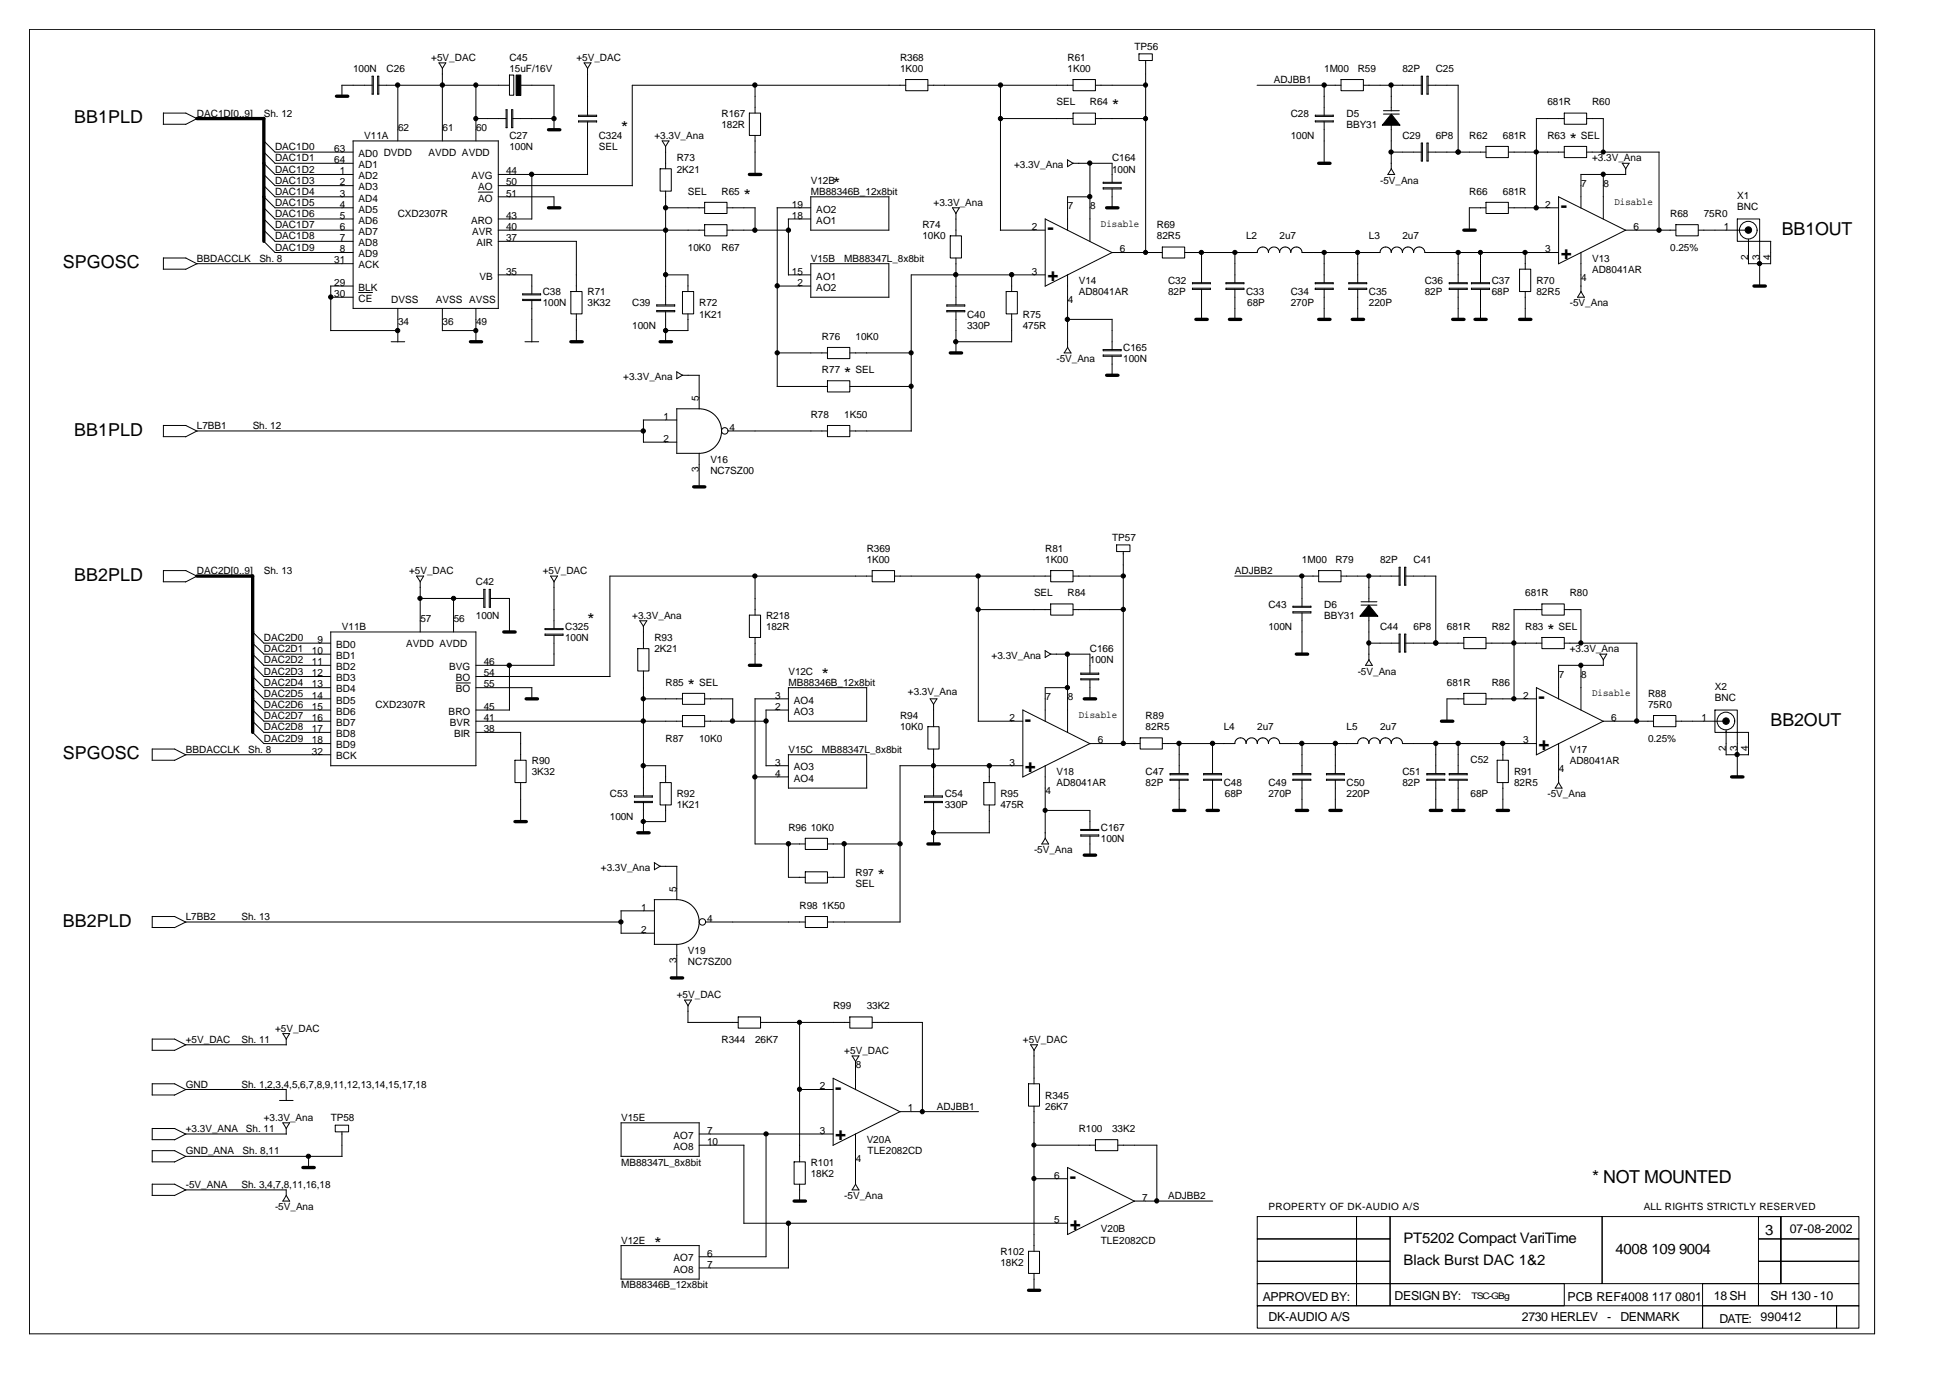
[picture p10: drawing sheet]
<svg xmlns="http://www.w3.org/2000/svg" width="420mm" height="297mm" viewBox="0 0 420 297" stroke-linecap="round" stroke-linejoin="round" font-family="sans-serif">
<g fill="none" stroke="#000" stroke-width=".22">
<path d="M6.3 6.3h398.2v281.6h-398.2zM73.7 18.4h6.6M73.8 18.4v2.4M80.3 16.5h.3v3.8M80.3 16.5v3.8M81.4 16.5h.3v3.8M81.5 16.5v3.8M81.7 18.4h28.2M85.9 18.4v12M94.7 13.6h1.5M94.7 13.6l.8 1.2M96.2 13.5l-.7 1.3v15.6"/>
<path d="M102.7 18.4v12M109.9 16.2h1v4.4h-1zM112.4 18.4h7.2M119.5 18.4v9.7M126 13.6h1.5M126.1 13.6l.7 1.2M127.6 13.5l-.8 1.3v10.1M162.9 18.4v6M195.5 17.2h4.7v2.4h-4.7zM195.5 18.4h-59.1v21.7M200.2 18.4h31.4M215.9 18.4v31.3"/>
<path d="M231.6 17.2h4.8v2.4h-4.8zM236.4 18.4h10.9M245.8 11.6h2.9v1.5h-2.9zM247.2 13.1v41.5M271.3 18.4h18.1M285.8 18.4v6.5M289.4 17.2h4.8v2.4h-4.8zM294.2 18.4h12.5M300.2 18.4v5.5M307 16.5v3.8M307 16.5h-.3v3.8M308.1 18.4h6.6v14.5"/>
<path d="M35.2 26.8h4.9M35.3 24.4h4.8M35.3 24.4v2.4M40.1 24.4l2.4 1.2M42.5 25.6l-2.5 1.3M56.9 32.8l2.5 2.4h16.8M56.9 35.2l2.5 2.5h16.8M56.9 30.4l2.5 2.4h16.8M56.9 37.6l2.5 2.5h16.8M80.3 20.3h.3M81.4 20.3h.3M102.7 25.6h6.6"/>
<path d="M107.5 37.7h19.3M107.5 30.4h-31.3v36.2M107.5 30.4v36.2M109.2 23.7h.2v3.9l-.2-.1zM110.4 23.7h.3v3.9l-.3-.1zM110.6 25.6h9M114.8 37.7v9.6M124.8 25.1h4M124.8 26.3h4M126.8 26.3v11.4M128.7 24.9v.3M128.7 26.1v.3"/>
<path d="M128.8 24.9h-4v.3M128.8 26.1h-4v.3M142.5 36.4h2.4v4.9h-2.4zM142.9 30.4l.7 1.2v4.8M142.9 30.4h1.5M144.4 30.4l-.8 1.3M161.7 24.4h2.4v4.8h-2.4zM162.9 29.2v8.5M215.9 25.6h15.7M230.3 34.5l1.3 .7h8.4v4.2M230.4 34.5v1.5M231.6 24.4h4.8v2.4h-4.8z"/>
<path d="M231.6 35.2l-1.2 .8M235.2 35.2v16.9M236.4 25.6h10.8M238 39.4l3.9-.1v.3h-3.9M238.1 39.3v.3M283.8 24.8v.3h3.9M283.8 26.1v.2h3.9M283.8 24.9h3.9M283.8 26.1h3.9M285.8 26.3v9M287.7 24.8v.3M287.7 26.1v.2"/>
<path d="M298.5 24.6h3.5M298.5 23.9h3.5M299.5 37.7h1.4M300.2 32.8h6.5M300.2 27v9.4l.8 1.3M300.3 36.4l-.8 1.3M306.7 20.3h.3M306.7 34.7h.3M307 30.9v3.9M307 30.9h-.3v3.9M307.9 20.3v-3.8h.3v3.8M307.9 20.3h.3"/>
<path d="M307.9 34.8v-3.9h.3v3.9M307.9 34.7h.3M308.1 32.8h12.6M320.7 31.6h4.8v2.4h-4.8zM325.5 32.8h12.1M331.5 25.6h6.1M331.6 25.6v19.3M337.6 24.4h4.8v2.4h-4.8zM337.6 31.6h4.8v2.4h-4.8zM341.2 37.6v7.3M341.2 37.7h9.7M342.4 25.6h3.6v7.3"/>
<path d="M342.4 32.8h15.7M346 37.6v9.7M351.5 35.2h-1.4l.8 1.3M351.6 35.2l-.8 1.2v1.3M358 32.8v16.9M35.2 58.1h4.9M40.1 55.7l2.4 1.3M40.1 55.7h-4.8v2.4M56.9 42.4l2.5 2.5h16.8M56.9 40l2.5 2.5h16.8M56.9 44.8l2.5 2.5h16.8M56.9 47.2l2.5 2.5h16.8"/>
<path d="M56.9 49.6l2.5 2.5h16.8M56.9 52.1l2.5 2.4h16.8M76.2 56.9h-33.7l-2.5 1.3M103.2 41.5h3.1M107.5 42.5h12v2.4M107.5 40.1h29M107.5 47.3h7.3M107.5 49.7h44.6M107.5 52.1h16.9M107.5 59.3h7.3M114.8 59.3v4.2M124.4 52.1v10.8"/>
<path d="M143.6 41.3v24.6M143.6 44.9h8.5M143.6 59.3h4.9M148.5 59.3v3.6M152.1 43.7h4.8v2.4h-4.8zM152.1 48.5h4.8v2.4h-4.8zM156.9 44.9h6.1M156.9 49.7h13.2M162.9 44.9v4.8M167.7 44.9h7.3M167.7 44.8v38.6M170.1 47.3h4.9"/>
<path d="M170.1 59.3h4.9M170.1 47.3v12.1M174.9 49.7h16.9M174.9 56.9h16.9M175 42.5h16.9M175 42.4v7.3M175 56.9v7.3M191.8 42.5v7.2M191.8 56.9v7.3M205.1 50.9h2.4v4.8h-2.4zM205.5 44.8l.8 1.3v4.8M205.6 44.9h1.5"/>
<path d="M206.3 55.7v10.2M207 44.9l-.8 1.2M215.9 49.7h9.7M218.3 59.3v3.6M225.6 47.2v14.6M225.6 59.3h-29v33.8M225.6 47.3l14.4 7.3M230.4 42.4v7.3M230.4 59.3v15.7l.7 1.2M230.4 42.5h4.8M238 40.5h3.9v.3h-3.9M238.1 40.5v.3"/>
<path d="M240 40.8v4.1M250.8 53.3h4.9v2.4h-4.9zM250.8 54.5h-10.8l-14.5 7.3M255.7 54.5h15.6l.3-.8 .7-.4 .6 .1 .4 .2 .4 .5v.4l.3-.8 .7-.4 .6 .1 .5 .2 .3 .5v.4l.3-.8 .7-.4 .6 .1 .5 .2 .3 .5 .1 .4 .2-.8 .7-.4 .7 .1 .4 .2 .3 .5 .1 .4h16.8l.3-.8 .7-.4 .6 .1 .4 .2 .4 .5v.4l.3-.8 .7-.4 .6 .1 .5 .2 .3 .5v.4l.3-.8 .7-.4 .6 .1 .5 .2 .3 .5 .1 .4 .3-.8 .6-.4 .7 .1 .4 .2 .3 .5 .1 .4h28.8M259.3 54.5v6.6M266.5 54.5v6.6M285.8 54.5v6.6M293 54.5v6.6M314.7 54.5v6.6M319.5 54.5v6.6M320.7 43.7h4.8v2.4h-4.8zM320.7 44.9h-3.6v4.8"/>
<path d="M325.5 44.9h10.8M327.9 58.1h2.4v4.8h-2.4zM329.1 54.5v3.6M336.3 42.4v14.5M336.3 42.5l14.6 7.2M341.2 54.5v8.4l.7 1.3M361.7 48.5h4.8v2.4h-4.8zM361.7 49.7h-10.9l-14.5 7.3M366.5 49.7h10.1M374.9 47.3h4.8v4.8h-4.8zM377.3 56.9h4.8M377.3 51.6v5.4"/>
<path d="M382.1 57v-4.9h-2.4v9.7M71.3 64.2h4.9M71.3 61.8h4.9M71.4 61.8v9.6M71.4 71.4h14.5M76.2 66.6h31.4M77.4 63.1h3M84.4 73.8h2.9M85.9 66.6v7.2M95.5 66.6v4.8M95.5 71.4h7.2M102.7 66.6v7.2"/>
<path d="M112.8 63.4h3.9M112.8 64.6h3.9M112.8 63.4v.3M112.8 64.6v.3M113.3 73.8h2.9M114.8 64.8v9M116.7 63.4v.3h-3.9M116.7 64.6v.3h-3.9M123.2 62.9h2.4v4.9h-2.4zM124.4 67.8v6M141.7 65.8v.3h3.9v-.3M141.7 67v.3h3.9v-.3"/>
<path d="M141.7 65.8h3.9M141.7 67h3.9M143.6 67.3v6.5M147.3 62.9h2.4v4.9h-2.4zM148.5 67.8v3.6h-4.9M167.7 76.2h10.9M167.7 61.8h7.3M175 64.2h16.9M178.6 75h4.8v2.4h-4.8zM183.4 76.2h13.2M204.3 65.8h3.9v.3h-3.9M204.3 67.3h3.9"/>
<path d="M204.3 67h3.9v.3M204.3 65.8v.3M204.3 67v.3M206.2 73.8h12.1M206.3 67.3v8.9M217.1 62.9h2.4v4.9h-2.4zM218.3 67.8v6M229.6 76.2h1.5M230.3 68.9h9.7M230.4 75l-.7 1.2M238 75.5h3.9M238 76.7h3.9"/>
<path d="M238.1 75.4v.3M238.1 76.6v.3M240 68.9v6.6M240 76.9v4.1M241.9 75.4v.3h-3.9M241.9 76.6v.3h-3.9M257.3 61h3.9v.3M257.3 61.2h3.9M257.3 62.5h3.9M257.3 62.2h3.9v.3M257.3 61v.3M257.3 62.2v.3"/>
<path d="M259.3 62.4v6.6M264.5 61h3.9v.3M264.5 61.2h3.9M264.5 62.5h3.9M264.5 62.2h3.9v.3M264.6 61v.3M264.6 62.2v.3M266.5 62.4v6.6M283.8 61.2h3.9M283.8 62.5h3.9M283.8 61.3v-.3h3.9v.3M283.8 62.5v-.3h3.9v.3"/>
<path d="M285.8 62.4v6.6M291 61.2h3.9M291 62.5h3.9M291.1 61.3l-.1-.3h3.9v.3M291.1 62.5l-.1-.3h3.9v.3M293 62.4v6.6M312.7 61h3.9v.3M312.7 61.2h3.9M312.7 62.5h3.9M312.7 62.2h3.9v.3M312.8 61v.3M312.8 62.2v.3"/>
<path d="M314.7 62.4v6.6M317.5 61h3.9v.3M317.5 61.2h3.9M317.5 62.5h3.9M317.5 62.2h3.9v.3M317.5 61v.3M317.5 62.2v.3M319.5 62.4v6.6M329.1 62.9v6.1M341.2 62.9l-.8 1.3h1.5M35.2 94.3h4.9M35.3 91.8v2.5"/>
<path d="M35.3 91.8h4.8M40.1 91.8l2.4 1.3M42.5 93h96.4M42.5 93l-2.5 1.3M138.8 90.7h7.2M138.9 90.7v4.8M138.9 95.4h7.1M146 80.2l1.3 .8h3.6v7.3M146 88.3h4.9M146 97.9h4.9M146 80.3v1.5M146 88.2v9.7"/>
<path d="M147.3 81l-1.3 .7M150.9 88.3l1.8 .3 1.6 1 1 1.5 .4 1.5v1.2l-.3 1-1.1 1.6-1.6 1.1-1.8 .4M150.9 97.9v7.2M157.1 93h21.5M167.7 83.4h10.9M178.6 91.8h4.8v2.5h-4.8zM178.6 82.2h4.8v2.4h-4.8zM183.4 93h13.3M183.4 83.4h13.2M241 117.6h2.8v1.5h-2.8zM242.4 119.1v41.5M35.2 125.6h4.9"/>
<path d="M35.3 123.1v2.5M35.3 123.2h4.8M40.1 123.2l2.4 1.2M42.5 124.4l-2.5 1.2M54.5 138.8l2.4 2.4h14.5M54.5 136.4l2.4 2.4h14.5M71.3 136.4h31.4M71.4 136.4v28.9M89.9 124.4h1.5M89.9 124.4l.8 1.2M90.7 129.2h13.7M91.4 124.3l-.7 1.3v10.8"/>
<path d="M97.9 129.2v7.2M102.7 136.4v28.9h-31.3M104.4 127.2v3.9h.3M104.4 127.2h.3M104.6 127.2v3.9M105.6 127.2v3.9h.3l-.1-3.9M105.6 127.2h.3M105.8 129.2h4.1v7.3M117.6 136.9h3.9v.2h-3.9M117.6 135.7h3.9v.2h-3.9M117.6 135.7v.2M117.6 136.8v.3"/>
<path d="M118.8 124.4h1.5M118.8 124.4l.8 1.2M119.5 137.1v6.5M120.3 124.3l-.8 1.3v10.1M138 134l.9 1.2v4.8M138.1 134h1.5M139.6 134l-.8 1.2M161.7 132.8h2.4v4.8h-2.4zM162.9 124.4v8.4M162.9 137.6v6.1M188.2 123.2h4.8v2.4h-4.8zM188.2 124.4h-56.6v21.7"/>
<path d="M193 124.4h33.7M211.1 131.6h15.6M211.1 124.4v31.3M226.7 130.4h4.9v2.4h-4.9zM226.7 123.2h4.9v2.4h-4.9zM231.6 124.4h10.8M231.6 131.6h10.8M266.4 124.4h18.2M279 130.8v.3h3.9M279 132v.3h3.9M279 130.9h3.9M279 132.1h3.9"/>
<path d="M281 124.4v6.5M281 132.3v9M282.9 130.8v.3M282.9 132v.3M284.6 123.2h4.8v2.4h-4.8zM289.4 124.4h12.6M293.7 130.6h3.4M293.7 129.9h3.4M295.4 138.8h6.6M295.4 124.4v5.5M295.4 133v9.4l.8 1.3M301.9 126.3h.3"/>
<path d="M302.1 122.5v3.9M302.1 136.9v3.9M302.2 122.5h-.3v3.9M302.2 136.9h-.3v3.9M303.1 126.3h.3M303.3 124.4h6.6M303.3 138.8h12.6M303.4 122.5v3.9M303.4 136.9v3.9M303.4 122.5h-.3v3.9M303.4 136.9h-.3v3.9M309.8 124.4v14.5"/>
<path d="M315.9 137.6h4.8v2.4h-4.8zM320.7 138.8h12M326.7 131.6h6M326.7 131.6v19.3M332.7 130.4h4.9v2.4h-4.9zM332.7 137.6h4.9v2.4h-4.9zM337.6 131.6h3.6v7.3M337.6 138.8h15.7M353.2 138.8v16.9M54.5 141.2l2.4 2.4h14.5M54.5 148.4l2.4 2.5h14.5M54.5 153.2l2.4 2.5h14.5"/>
<path d="M54.5 158.1l2.4 2.4h14.5M54.5 143.6l2.4 2.4h14.5M54.5 146l2.4 2.4h14.5M54.5 150.8l2.4 2.5h14.5M54.5 155.6l2.4 2.5h14.5M98.4 147.4h3.1M102.7 143.6h16.9M102.7 155.7h44.6M102.7 146h29M102.7 148.4h12.1M102.7 153.3h7.2M102.7 158.1h9.7v6"/>
<path d="M109.9 143.6v9.7M114.8 148.4v2.5M137.6 140h2.4v4.9h-2.4zM138.9 150.9h8.4M138.9 144.9v27M147.3 154.5h4.8v2.4h-4.8zM147.3 149.7h4.8v2.3h-4.8zM152.1 150.9h6.1M152.1 155.7h13.2M158.1 150.9v4.8M162.9 150.9h7.2M162.9 150.8v31.4h10.9"/>
<path d="M165.3 153.3h4.8M165.3 153.3v12M170.1 155.7h16.9M170.1 148.4h17M170.1 148.4v7.3M187 148.4v7.3M200.2 156.9h2.4v4.8h-2.4zM200.7 150.8l.8 1.2v4.9M200.7 150.9h1.5l-.8 1.2M211.1 155.7h9.6M220.7 153.2v14.6l14.5-7.3h10.8M220.7 153.3l14.5 7.3"/>
<path d="M225.5 140.4l1.2 .8h8.5v4.2M225.6 140.5v1.5M225.6 148.4v7.3M225.6 148.4h4.8M226.8 141.2l-1.2 .7M230.4 141.2v16.9M233.2 146.5h3.9v.3h-3.9M233.2 145.3h3.9M233.3 145.3v.3M233.3 146.5v.3M235.2 146.7v4.2M237.1 145.3v.3h-3.9"/>
<path d="M246 159.3h4.8v2.4h-4.8zM294.6 143.6h1.5M295.4 142.4l-.7 1.2M301.9 140.7h.3M303.1 140.7h.3M315.9 149.7h4.8v2.3h-4.8zM315.9 150.9h-3.6v4.8M320.7 150.9h10.9M331.6 148.4l14.4 7.3M331.6 148.4v14.5M336.3 143.6v7.3M336.3 143.6h9.7"/>
<path d="M341.2 143.6v9.7M345.2 141.2h1.6l-.8 1.2v1.3M345.3 141.2l.7 1.3M356.8 154.5h4.9v2.4h-4.9zM356.8 155.7h-10.8l-14.5 7.3M361.7 155.7h10.1M370.1 153.3h4.8v4.8h-4.8zM372.5 157.6v5.4M377.3 158.1v4.9M377.4 158.1h-2.5v9.7M32.8 164.1h4.9M32.9 161.7v2.4"/>
<path d="M32.9 161.7h4.8M37.7 161.7l2.4 1.3M71.4 162.9h-31.3l-2.5 1.3M111.1 164.1h2.4v4.8h-2.4zM112.4 168.9v8.5M136.9 171.8v.3h3.9M136.9 173v.3h3.9M136.9 171.8h3.9M136.9 173h3.9M138.9 173.2v6.6M138.9 165.3h4.8M140.8 171.8v.3"/>
<path d="M140.8 173v.3M142.5 168.9h2.4v4.9h-2.4zM143.6 165.3v3.6M143.6 173.8v3.6h-4.8M162.9 167.7h7.2M165.3 165.3h4.8M170.1 162.9h16.9M170.1 170.1h17M170.1 162.9v7.3M187 162.9v7.2M194.2 165.3h26.5M194.2 165.3v33.7"/>
<path d="M199.5 172.1h3.9M199.5 171.8h3.9v.3M199.5 173.3h3.9M199.5 173h3.9v.3M199.5 171.8v.3M199.5 173v.3M201.5 161.7v10.2M201.5 173.2v9M201.5 179.8h12M212.3 168.9h2.4v4.9h-2.4zM213.5 165.3v3.6M213.5 173.8v6"/>
<path d="M225.5 174.9h9.7v4.2M225.6 165.3v15.7l.7 1.2M233.2 179.1h3.9M233.3 179v.3M237.1 179v.3h-3.9M250.8 160.5h15.7l.3-.8 .7-.4h.6l.4 .3 .4 .5v.4l.3-.8 .7-.4h.6l.4 .3 .4 .5v.4l.3-.8 .7-.4h.6l.4 .3 .4 .5v.4l.3-.8 .7-.4h.6l.5 .3 .3 .5v.4h16.9l.3-.8 .7-.4h.6l.4 .3 .4 .5v.4l.3-.8 .7-.4h.6l.4 .3 .4 .5v.4l.3-.8 .7-.4h.6l.4 .3 .4 .5v.4l.3-.8 .7-.4h.6l.5 .3 .3 .5v.4h29M252.5 167h3.9v.3M252.5 167.2h3.9M252.5 168.4h3.9M252.5 168.2h3.9v.3M252.5 167v.3M252.5 168.2v.3"/>
<path d="M254.5 160.5v6.5M254.5 168.4v6.6M259.7 167h3.9v.3M259.7 167.2h3.9M259.7 168.4h3.9M259.7 168.2h3.9v.3M259.8 167v.3M259.8 168.2v.3M261.7 160.5v6.5M261.7 168.4v6.6M279 167h3.9v.3M279 168.2h3.9v.3"/>
<path d="M279 167.2h3.9M279 168.4h3.9M279 167v.3M279 168.2v.3M281 160.5v6.5M281 168.4v6.6M286.2 167h3.9v.3M286.2 167.2h3.9M286.2 168.4h3.9M286.2 168.2h3.9v.3M286.3 167v.3M286.3 168.2v.3"/>
<path d="M288.2 160.5v6.5M288.2 168.4v6.6M307.9 167h3.9v.3M307.9 167.2h3.9M307.9 168.4h3.9M307.9 168.2h3.9v.3M307.9 167v.3M307.9 168.2v.3M309.8 160.5v6.5M309.8 168.4v6.6M312.7 167h3.9v.3M312.7 167.2h3.9"/>
<path d="M312.7 168.4h3.9M312.7 168.2h3.9v.3M312.8 167v.3M312.8 168.2v.3M314.7 160.5v6.5M314.7 168.4v6.6M323.1 164.1h2.4v4.8h-2.4zM324.3 160.5v3.6M324.3 168.9v6.1M335.6 170.1h1.5M336.3 160.5v8.4l.8 1.3M336.4 168.9l-.8 1.2"/>
<path d="M372.5 162.9h4.8M37.7 197.9l2.4 1.2M37.7 197.9h-4.8v2.3M40 199h94M40.1 199l-2.5 1.3M141.2 186.2l1.3 .8h3.6M141.2 194.2h4.8M141.2 186.3v1.5M141.2 194.2v9.7M141.2 196.6h-7.2v4.9M142.5 187l-1.3 .7M146 194.2l1.9 .3 1.2 .8 1.1 1.2 .5 1.4 .2 .7-.2 1.6-.9 1.9-1 .9-.9 .5-1.9 .4"/>
<path d="M146 187v7.2M152.3 199h21.5M170.1 182.1v7.3h3.7M173.8 181h4.8v2.4h-4.8zM173.8 188.2h4.8v2.4h-4.8zM173.8 197.9h4.8v2.3h-4.8zM178.6 182.2h15.6M178.6 199h15.7M182.2 182.1v7.3h-3.6M225.6 180.9l-.8 1.3h1.5M233.2 180.2h3.9M233.3 180.2v.3"/>
<path d="M235.2 180.5v4.1M237.1 180.2v.3h-3.9M32.8 200.2h4.9M134 201.5h7.2M141.2 203.9h4.8M146 203.9v7.2M147.7 215.9h1.5M147.7 215.9l.8 1.3M149.2 215.8l-.7 1.3v3.6M159.3 219.5h4.8v2.4h-4.8zM183.4 219.5h4.8v2.4h-4.8zM32.8 236.4h4.9"/>
<path d="M32.9 224.3v2.4M32.9 233.9v2.5M32.9 224.3h4.8M32.9 234h4.8M37.7 224.3l2.4 1.3M37.7 234l2.4 1.2M40 235.2l21.8-.1v2.5M40.1 235.2l-2.5 1.2M60.3 237.6h2.9M61 223.1h1.5M61 223.1l.8 1.3M61.8 225.5h-21.7l-2.5 1.3-4.8-.1"/>
<path d="M62.5 223.1l-.7 1.2v1.3M148.4 220.7h10.9M164.1 220.7h19.3M172.6 220.7v30.1M172.6 235.2h7.2M179.8 232.8l14.5 7.2M179.8 232.7v14.5M183.9 228h1.4M183.9 228l.8 1.2M185.4 227.9l-.8 1.2v6.1M188.2 220.7h10.9v19.3M211.2 240h-17l-14.5 7.3"/>
<path d="M222 234h2.3v4.8h-2.3zM222.4 225.5h1.5M222.4 225.5l.8 1.3M223.1 238.8v31.3M223.9 225.5l-.8 1.2v7.3M32.8 246h4.9M32.8 258h4.9M32.8 250.8h4.9M32.9 243.6v2.4M32.9 248.4v2.4M32.9 243.6h4.8M32.9 248.4h4.8"/>
<path d="M37.7 243.6l2.4 1.2M37.7 255.6l2.4 1.3M37.7 248.4l2.4 1.3M37.7 255.6h-4.8v2.4M40 256.9h21.8M40.1 256.9l-2.5 1.2M61 259.3h1.5M61 242.4h1.5M61 242.4l.8 1.3M61.8 256.8v1.2l.7 1.3M61.8 258l-.8 1.3M61.8 244.8h-21.7l-2.5 1.3"/>
<path d="M62.5 242.3l-.7 1.3v1.2M66.6 249.6v2.4M72.3 242.9h2.9v1.4h-2.9zM73.8 244.3v5.4M73.8 249.6h-33.7l-2.5 1.3M134 242.4h16.9v7.3M134 242.3v7.3h16.9M150.9 247.2h9.7l-.1 16.9h69.9M150.9 244.8h28.9M165.3 244.8v26.5h-14.4M171.4 250.8h2.4v4.8h-2.4zM172.6 255.6v3.7"/>
<path d="M183.9 256.9h1.4M184.6 244.8v10.8l.8 1.3M184.7 255.6l-.8 1.3M223.1 247.2h13.3M223.1 254.5h7.3M230.4 252v14.5M230.4 252l14.5 7.3M236.4 246h4.8v2.4h-4.8zM241.2 247.2h8.5M249.6 247.2v12.1M261.7 259.3h-16.9l-14.5 7.2M134 268.9h16.9v7.3"/>
<path d="M134 268.8v7.3h16.9M170.1 264v9.7h-19.2M222 270.1h2.3v4.8h-2.3zM223.1 274.9v3.6M271.3 262.6h21.4v4.8h-21.4zM271.3 267.4h21.4v4.9h-21.4zM271.3 272.3h21.4v4.8h-21.4zM271.3 277.1h21.4v4.8h-21.4zM292.7 262.6h7.3v4.8h-7.3zM292.7 267.4h7.3v4.9h-7.3zM292.7 272.3h7.3v4.8h-7.3zM292.7 277.1h7.3v4.8h-7.3z"/>
<path d="M300 262.6h45.7v14.5h-45.7zM300 277.1h37.6v4.8h-37.6zM345.7 262.6h38.6v14.5h-38.6zM367.4 277.1h12.1v4.8h-12.1zM379.5 262.6h4.8v4.8h-4.8zM379.5 267.4h4.8v4.9h-4.8zM379.5 272.3h4.8v4.8h-4.8zM379.5 277.1h21.7v4.8h-21.7zM384.3 262.6h16.9v4.8h-16.9zM384.3 267.4h16.9v4.9h-16.9zM384.3 272.3h16.9v4.8h-16.9zM271.3 281.9h96.1v4.8h-96.1z"/>
<path d="M367.4 281.9h28.9v4.8h-28.9zM396.3 281.9h4.9v4.8h-4.9z"/>
<circle cx="377.3" cy="49.7" r="1.91"/>
<circle cx="156.4" cy="93" r=".7"/>
<circle cx="372.4" cy="155.6" r="1.91"/>
<circle cx="151.6" cy="199" r=".7"/>
</g>
<g fill="none" stroke="#000" stroke-width=".72">
<path d="M42.5 25.6h14.4v26.5M72.6 20.8h2.5M118.4 28h2.4M161.7 37.7h2.5M284.6 35.2h2.4M118.4 44.9h2.4M238.8 44.9h2.5M315.9 49.7h2.4M101.5 73.8h2.4M123.2 73.8h2.4M142.5 73.8h2.4M205.1 76.2h2.4"/>
<path d="M258.1 68.9h2.4M265.3 68.9h2.5M284.6 68.9h2.4M291.8 68.9h2.5M313.5 68.9h2.4M318.3 68.9h2.4M327.9 68.9h2.5M378.5 61.8h2.5M238.8 81h2.5M149.7 105.1h2.4M42.5 124.4h12M54.5 124.3v33.8"/>
<path d="M108.7 136.4h2.5M113.5 150.9h2.5M161.7 143.6h2.5M234 150.9h2.4M279.7 141.2h2.5M311.1 155.7h2.4M111.1 177.4h2.5M137.6 179.8h2.5M253.2 174.9h2.5M260.5 174.9h2.4M279.7 174.9h2.5M287 174.9h2.4"/>
<path d="M308.7 174.9h2.4M313.5 174.9h2.4M323.1 174.9h2.4M373.7 167.7h2.4M200.2 182.2h2.5M234 184.6h2.4M144.9 211.1h2.4M65.4 252h2.4M171.4 259.3h2.4M222 278.5h2.4"/>
</g>
<g fill="#000" stroke="#000" stroke-width=".22">
<path d="M111.4 16.2h1v4.4h-1z"/>
<circle cx="85.8" cy="18.4" r=".47"/>
<circle cx="95.5" cy="18.4" r=".47"/>
<circle cx="102.7" cy="18.4" r=".46"/>
<circle cx="162.9" cy="18.4" r=".47"/>
<circle cx="215.9" cy="18.4" r=".47"/>
<circle cx="247.2" cy="18.4" r=".46"/>
<circle cx="285.7" cy="18.4" r=".47"/>
<circle cx="300.2" cy="18.4" r=".47"/>
<circle cx="102.7" cy="25.6" r=".46"/>
<circle cx="114.7" cy="37.6" r=".47"/>
<circle cx="119.5" cy="25.6" r=".47"/>
<circle cx="215.9" cy="25.6" r=".47"/>
<circle cx="235.2" cy="35.2" r=".47"/>
<circle cx="247.2" cy="25.6" r=".46"/>
<circle cx="300.2" cy="32.8" r=".46"/>
<circle cx="314.7" cy="32.8" r=".46"/>
<circle cx="331.5" cy="32.8" r=".46"/>
<circle cx="346" cy="37.6" r=".46"/>
<circle cx="346" cy="32.8" r=".44"/>
<circle cx="143.6" cy="59.3" r=".47"/>
<circle cx="143.6" cy="44.9" r=".47"/>
<circle cx="143.6" cy="49.7" r=".47"/>
<circle cx="162.9" cy="49.7" r=".47"/>
<circle cx="170.1" cy="49.7" r=".47"/>
<circle cx="206.2" cy="59.3" r=".47"/>
<circle cx="218.3" cy="59.3" r=".47"/>
<circle cx="235.2" cy="42.4" r=".47"/>
<circle cx="247.2" cy="54.5" r=".44"/>
<circle cx="259.3" cy="54.5" r=".46"/>
<circle cx="266.5" cy="54.5" r=".46"/>
<circle cx="285.8" cy="54.5" r=".46"/>
<circle cx="293" cy="54.5" r=".44"/>
<circle cx="314.7" cy="54.5" r=".46"/>
<circle cx="319.5" cy="54.5" r=".44"/>
<circle cx="329.1" cy="54.5" r=".46"/>
<circle cx="331.5" cy="44.9" r=".47"/>
<circle cx="358" cy="49.7" r=".47"/>
<circle cx="377.3" cy="49.7" r=".7"/>
<circle cx="379.7" cy="56.9" r=".46"/>
<circle cx="71.4" cy="64.1" r=".47"/>
<circle cx="85.8" cy="71.4" r=".47"/>
<circle cx="102.7" cy="71.4" r=".46"/>
<circle cx="143.6" cy="71.4" r=".47"/>
<circle cx="167.7" cy="61.7" r=".47"/>
<circle cx="167.7" cy="76.2" r=".46"/>
<circle cx="196.6" cy="76.2" r=".44"/>
<circle cx="206.2" cy="73.8" r=".47"/>
<circle cx="230.3" cy="68.9" r=".47"/>
<circle cx="138.8" cy="93" r=".47"/>
<circle cx="196.6" cy="83.4" r=".46"/>
<circle cx="90.6" cy="129.2" r=".46"/>
<circle cx="97.9" cy="129.2" r=".46"/>
<circle cx="162.9" cy="124.3" r=".46"/>
<circle cx="211.1" cy="131.6" r=".47"/>
<circle cx="211.1" cy="124.3" r=".46"/>
<circle cx="242.4" cy="131.6" r=".47"/>
<circle cx="242.4" cy="124.3" r=".46"/>
<circle cx="280.9" cy="124.3" r=".46"/>
<circle cx="295.4" cy="138.8" r=".46"/>
<circle cx="295.4" cy="124.3" r=".44"/>
<circle cx="309.8" cy="138.8" r=".47"/>
<circle cx="326.7" cy="138.8" r=".47"/>
<circle cx="341.1" cy="138.8" r=".46"/>
<circle cx="109.9" cy="143.6" r=".47"/>
<circle cx="138.8" cy="155.6" r=".47"/>
<circle cx="138.8" cy="150.8" r=".46"/>
<circle cx="158.1" cy="155.6" r=".47"/>
<circle cx="165.3" cy="155.6" r=".47"/>
<circle cx="230.3" cy="141.2" r=".47"/>
<circle cx="230.3" cy="148.4" r=".46"/>
<circle cx="326.7" cy="150.8" r=".46"/>
<circle cx="341.1" cy="143.6" r=".46"/>
<circle cx="353.2" cy="155.6" r=".47"/>
<circle cx="372.5" cy="155.7" r=".7"/>
<circle cx="138.8" cy="165.3" r=".47"/>
<circle cx="138.8" cy="177.3" r=".46"/>
<circle cx="162.9" cy="167.7" r=".47"/>
<circle cx="201.4" cy="165.3" r=".46"/>
<circle cx="201.4" cy="179.7" r=".46"/>
<circle cx="213.5" cy="165.3" r=".47"/>
<circle cx="225.5" cy="174.9" r=".44"/>
<circle cx="242.4" cy="160.5" r=".47"/>
<circle cx="254.4" cy="160.5" r=".47"/>
<circle cx="261.7" cy="160.5" r=".47"/>
<circle cx="280.9" cy="160.5" r=".47"/>
<circle cx="288.2" cy="160.5" r=".47"/>
<circle cx="309.8" cy="160.5" r=".47"/>
<circle cx="314.7" cy="160.5" r=".47"/>
<circle cx="324.3" cy="160.5" r=".47"/>
<circle cx="374.9" cy="162.9" r=".47"/>
<circle cx="134" cy="199" r=".46"/>
<circle cx="170.1" cy="182.1" r=".47"/>
<circle cx="182.2" cy="182.1" r=".47"/>
<circle cx="194.2" cy="182.1" r=".47"/>
<circle cx="172.5" cy="235.1" r=".46"/>
<circle cx="172.5" cy="220.7" r=".44"/>
<circle cx="199" cy="240" r=".46"/>
<circle cx="66.6" cy="249.6" r=".46"/>
<circle cx="165.3" cy="244.8" r=".46"/>
<circle cx="223.1" cy="254.4" r=".46"/>
<circle cx="223.1" cy="247.2" r=".44"/>
<circle cx="249.6" cy="259.2" r=".46"/>
<circle cx="170.1" cy="264.1" r=".47"/>
</g>
<g fill="#000" stroke="#000" stroke-width=".22">
<path d="M300.2 24.6l1.9 2.4h-3.8z" fill-rule="evenodd"/>
<path d="M295.4 130.6l1.9 2.4h-3.8z" fill-rule="evenodd"/>
</g>
<g font-size="4.1">
<text x="336.8" y="45.8">-</text>
<text x="226" y="50.6">-</text>
<text x="336.8" y="55.9">+</text>
<text x="226" y="60.7">+</text>
<text x="332" y="151.8">-</text>
<text x="221.2" y="156.6">-</text>
<text x="332" y="161.9">+</text>
<text x="221.2" y="166.7">+</text>
<text x="180.3" y="236.1">-</text>
<text x="180.3" y="246.2">+</text>
<text x="230.8" y="255.3">-</text>
<text x="230.8" y="265.5">+</text>
</g>
<g font-size="3.9">
<text x="16" y="26.6">BB1PLD</text>
<text x="134" y="29">*</text>
<text x="240" y="24.2">*</text>
<text x="338.8" y="31.4">*</text>
<text x="179.8" y="41.1">*</text>
<text x="160.5" y="43.5">*</text>
<text x="384.5" y="50.7">BB1OUT</text>
<text x="13.6" y="57.9">SPGOSC</text>
<text x="182.2" y="82">*</text>
<text x="16" y="94.1">BB1PLD</text>
<text x="16" y="125.4">BB2PLD</text>
<text x="126.8" y="135">*</text>
<text x="333.9" y="137.4">*</text>
<text x="148.5" y="149.5">*</text>
<text x="177.4" y="147.1">*</text>
<text x="382.1" y="156.7">BB2OUT</text>
<text x="13.6" y="163.9">SPGOSC</text>
<text x="189.4" y="190.4">*</text>
<text x="13.6" y="200.1">BB2PLD</text>
<text x="343.6" y="255.5">* NOT MOUNTED</text>
<text x="141.2" y="269.9">*</text>
</g>
<g font-size="3.1">
<text x="302.9" y="268.3">PT5202 Compact VariTime</text>
<text x="380.9" y="266.7">3</text>
<text x="302.9" y="273.2">Black Burst DAC 1&amp;2</text>
<text x="348.6" y="270.7">4008 109 9004</text>
</g>
<g font-size="2.7">
<text x="386.2" y="266.3">07-08-2002</text>
<text x="272.5" y="281">APPROVED BY:</text>
<text x="300.9" y="280.7">DESIGN BY:</text>
<text x="338.3" y="281">PCB REF:4008 117 0801</text>
<text x="369.8" y="280.7">18 SH</text>
<text x="382.1" y="280.7">SH 130 -10</text>
<text x="273.7" y="285.3">DK-AUDIO A/S</text>
<text x="328.4" y="285.3">2730 HERLEV</text>
<text x="346.8" y="285.3">-</text>
<text x="349.7" y="285.3">DENMARK</text>
<text x="371.1" y="285.5">DATE: 990412</text>
</g>
<g font-size="2.2">
<text x="244.8" y="10.7">TP56</text>
<text x="76.2" y="15.6">100N</text>
<text x="83.4" y="15.6">C26</text>
<text x="93" y="13.2">+5V_DAC</text>
<text x="109.9" y="13.2">C45</text>
<text x="109.9" y="15.6">15uF/16V</text>
<text x="124.4" y="13.2">+5V_DAC</text>
<text x="194.2" y="13.2">R368</text>
<text x="194.2" y="15.6">1K00</text>
<text x="230.4" y="13.2">R61</text>
<text x="230.4" y="15.6">1K00</text>
<text x="274.9" y="18">ADJBB1</text>
<text x="285.8" y="15.6">1M00</text>
<text x="293" y="15.6">R59</text>
<text x="302.6" y="15.6">82P</text>
<text x="309.8" y="15.6">C25</text>
<text x="228" y="22.8">SEL</text>
<text x="235.2" y="22.8">R64</text>
<text x="333.9" y="22.8">681R</text>
<text x="343.6" y="22.8">R60</text>
<text x="42.5" y="25.2">DAC1D[0..9]</text>
<text x="56.9" y="25.2">Sh. 12</text>
<text x="85.9" y="28.3">62</text>
<text x="95.5" y="28.3">61</text>
<text x="102.7" y="28.3">60</text>
<text x="155.7" y="25.2">R167</text>
<text x="155.7" y="27.6">182R</text>
<text x="278.6" y="25.2">C28</text>
<text x="290.6" y="25.2">D5</text>
<text x="290.6" y="27.6">BBY31</text>
<text x="59.4" y="32.4">DAC1D0</text>
<text x="59.4" y="34.8">DAC1D1</text>
<text x="72.1" y="32.8">63</text>
<text x="72.1" y="35.2">64</text>
<text x="77.4" y="33.9">AD0 DVDD</text>
<text x="78.6" y="30">V11A</text>
<text x="92.5" y="33.6">AVDD AVDD</text>
<text x="109.9" y="30">C27</text>
<text x="109.9" y="32.4">100N</text>
<text x="129.2" y="30">C324</text>
<text x="129.2" y="32.4">SEL</text>
<text x="141.2" y="30">+3.3V_Ana</text>
<text x="146" y="34.8">R73</text>
<text x="240" y="34.8">C164</text>
<text x="278.6" y="30">100N</text>
<text x="302.6" y="30">C29</text>
<text x="309.8" y="30">6P8</text>
<text x="317.1" y="30">R62</text>
<text x="324.3" y="30">681R</text>
<text x="333.9" y="30">R63</text>
<text x="341.2" y="30">SEL</text>
<text x="343.6" y="34.8">+3.3V_Ana</text>
<text x="59.4" y="37.2">DAC1D2</text>
<text x="59.4" y="39.7">DAC1D3</text>
<text x="73.3" y="37.6">1</text>
<text x="73.3" y="40">2</text>
<text x="77.4" y="36.3">AD1</text>
<text x="77.4" y="38.7">AD2</text>
<text x="77.4" y="41.1">AD3</text>
<text x="101.8" y="38.7">AVG</text>
<text x="103.2" y="41.1">AO</text>
<text x="109.2" y="37.6">44</text>
<text x="109.2" y="40">50</text>
<text x="146" y="37.2">2K21</text>
<text x="175" y="39.7">V12B</text>
<text x="218.8" y="36.3">+3.3V_Ana</text>
<text x="240" y="37.2">100N</text>
<text x="297.8" y="39.7">-5V_Ana</text>
<text x="341.2" y="40.3">7</text>
<text x="346" y="40.3">8</text>
<text x="59.4" y="42.1">DAC1D4</text>
<text x="59.4" y="44.5">DAC1D5</text>
<text x="59.4" y="46.8">DAC1D6</text>
<text x="73.3" y="42.4">3</text>
<text x="73.3" y="44.8">4</text>
<text x="73.3" y="47.2">5</text>
<text x="77.4" y="43.5">AD4</text>
<text x="77.4" y="45.9">AD5</text>
<text x="85.9" y="46.8">CXD2307R</text>
<text x="103.2" y="43.5">AO</text>
<text x="109.2" y="42.4">51</text>
<text x="109.2" y="47.2">43</text>
<text x="148.5" y="42.1">SEL</text>
<text x="155.7" y="42.1">R65</text>
<text x="170.9" y="47.2">18</text>
<text x="170.9" y="44.8">19</text>
<text x="175" y="42.1">MB88346B_12x8bit</text>
<text x="176.1" y="45.9">AO2</text>
<text x="201.5" y="44.5">+3.3V_Ana</text>
<text x="230.4" y="45.1">7</text>
<text x="235.2" y="45.1">8</text>
<text x="317.1" y="42.1">R66</text>
<text x="324.3" y="42.1">681R</text>
<text x="333.5" y="44.8">2</text>
<text x="348.4" y="44.3">Disable</text>
<text x="360.4" y="46.8">R68</text>
<text x="367.7" y="46.8">75R0</text>
<text x="374.9" y="43">X1</text>
<text x="374.9" y="45.4">BNC</text>
<text x="59.4" y="49.3">DAC1D7</text>
<text x="59.4" y="51.7">DAC1D8</text>
<text x="73.3" y="49.6">6</text>
<text x="73.3" y="52.1">7</text>
<text x="77.4" y="48.3">AD6</text>
<text x="77.4" y="50.7">AD7</text>
<text x="77.4" y="53.1">AD8</text>
<text x="101.6" y="48.3">ARO</text>
<text x="101.9" y="50.7">AVR</text>
<text x="102.8" y="53.1">AIR</text>
<text x="109.2" y="49.6">40</text>
<text x="109.2" y="52.1">37</text>
<text x="176.1" y="48.3">AO1</text>
<text x="199.1" y="49.3">R74</text>
<text x="199.1" y="51.7">10K0</text>
<text x="222.7" y="49.6">2</text>
<text x="237.6" y="49.1">Disable</text>
<text x="249.6" y="49.3">R69</text>
<text x="249.6" y="51.7">82R5</text>
<text x="268.9" y="51.7">L2</text>
<text x="276.1" y="51.7">2u7</text>
<text x="295.4" y="51.7">L3</text>
<text x="302.6" y="51.7">2u7</text>
<text x="352.5" y="49.6">6</text>
<text x="372" y="49.6">1</text>
<text x="42.5" y="56.5">BBDACCLK</text>
<text x="56" y="56.5">Sh. 8</text>
<text x="59.4" y="54.1">DAC1D9</text>
<text x="72.1" y="56.9">31</text>
<text x="73.3" y="54.5">8</text>
<text x="77.4" y="57.9">ACK</text>
<text x="77.4" y="55.5">AD9</text>
<text x="109.2" y="59.3">35</text>
<text x="148.5" y="54.1">10K0</text>
<text x="155.7" y="54.1">R67</text>
<text x="170.9" y="59.3">15</text>
<text x="175" y="56.5">V15B</text>
<text x="182.2" y="56.5">MB88347L_8x8bit</text>
<text x="222.7" y="59.3">3</text>
<text x="241.7" y="54.5">6</text>
<text x="333.5" y="54.5">3</text>
<text x="343.6" y="56.5">V13</text>
<text x="343.6" y="58.9">AD8041AR</text>
<text x="360.4" y="54.1">0.25%</text>
<text x="377.3" y="56.2" transform="rotate(-90 377.3 56.2)">2</text>
<text x="379.7" y="56.2" transform="rotate(-90 379.7 56.2)">3</text>
<text x="382.1" y="56.2" transform="rotate(-90 382.1 56.2)">4</text>
<text x="72.1" y="61.7">29</text>
<text x="72.1" y="64.1">30</text>
<text x="77.4" y="62.8">BLK</text>
<text x="77.4" y="65.2">CE</text>
<text x="84.4" y="65.4">DVSS</text>
<text x="94" y="65.4">AVSS AVSS</text>
<text x="103.5" y="60.4">VB</text>
<text x="117.1" y="63.7">C38</text>
<text x="126.8" y="63.7">R71</text>
<text x="172.1" y="61.7">2</text>
<text x="176.1" y="60.4">AO1</text>
<text x="176.1" y="62.8">AO2</text>
<text x="230.4" y="65.4">4</text>
<text x="232.8" y="61.3">V14</text>
<text x="232.8" y="63.7">AD8041AR</text>
<text x="252.1" y="61.3">C32</text>
<text x="252.1" y="63.7">82P</text>
<text x="268.9" y="63.7">C33</text>
<text x="278.6" y="63.7">C34</text>
<text x="295.4" y="63.7">C35</text>
<text x="307.5" y="61.3">C36</text>
<text x="307.5" y="63.7">82P</text>
<text x="321.9" y="61.3">C37</text>
<text x="321.9" y="63.7">68P</text>
<text x="331.6" y="61.3">R70</text>
<text x="331.6" y="63.7">82R5</text>
<text x="341.2" y="60.6">4</text>
<text x="85.9" y="70.3">34</text>
<text x="95.5" y="70.3">36</text>
<text x="102.7" y="70.3">49</text>
<text x="117.1" y="66.2">100N</text>
<text x="126.8" y="66.2">3K32</text>
<text x="136.4" y="66.2">C39</text>
<text x="136.4" y="70.9">100N</text>
<text x="150.9" y="66.2">R72</text>
<text x="150.9" y="68.6">1K21</text>
<text x="208.7" y="68.6">C40</text>
<text x="208.7" y="70.9">330P</text>
<text x="220.7" y="68.6">R75</text>
<text x="220.7" y="70.9">475R</text>
<text x="269.2" y="66.2">68P</text>
<text x="278.6" y="66.2">270P</text>
<text x="295.4" y="66.2">220P</text>
<text x="338.8" y="66.2">-5V_Ana</text>
<text x="177.4" y="73.3">R76</text>
<text x="184.6" y="73.3">10K0</text>
<text x="242.4" y="75.8">C165</text>
<text x="134.5" y="82">+3.3V_Ana</text>
<text x="177.4" y="80.6">R77</text>
<text x="184.6" y="80.6">SEL</text>
<text x="228" y="78.2">-5V_Ana</text>
<text x="242.4" y="78.2">100N</text>
<text x="150.8" y="86.6" transform="rotate(-90 150.8 86.6)">5</text>
<text x="42.5" y="92.7">L7BB1</text>
<text x="54.5" y="92.7">Sh. 12</text>
<text x="143.2" y="90.6">1</text>
<text x="143.2" y="95.4">2</text>
<text x="157.4" y="93">4</text>
<text x="175" y="90.2">R78</text>
<text x="182.2" y="90.2">1K50</text>
<text x="150.8" y="102" transform="rotate(-90 150.8 102)">3</text>
<text x="153.3" y="99.9">V16</text>
<text x="153.3" y="102.3">NC7SZ00</text>
<text x="187" y="119.1">R369</text>
<text x="225.6" y="119.1">R81</text>
<text x="240" y="116.7">TP57</text>
<text x="42.5" y="123.9">DAC2D[0..9]</text>
<text x="56.9" y="123.9">Sh. 13</text>
<text x="88.3" y="123.9">+5V_DAC</text>
<text x="117.1" y="123.9">+5V_DAC</text>
<text x="187" y="121.5">1K00</text>
<text x="225.6" y="121.5">1K00</text>
<text x="266.5" y="123.9">ADJBB2</text>
<text x="281" y="121.5">1M00</text>
<text x="288.2" y="121.5">R79</text>
<text x="297.8" y="121.5">82P</text>
<text x="305.1" y="121.5">C41</text>
<text x="102.7" y="126.4">C42</text>
<text x="223.1" y="128.8">SEL</text>
<text x="230.4" y="128.8">R84</text>
<text x="273.7" y="131.2">C43</text>
<text x="285.8" y="131.2">D6</text>
<text x="329.1" y="128.8">681R</text>
<text x="338.8" y="128.8">R80</text>
<text x="73.8" y="136">V11B</text>
<text x="90.7" y="134.3">57</text>
<text x="97.9" y="134.3">56</text>
<text x="102.7" y="133.6">100N</text>
<text x="122" y="136">C325</text>
<text x="136.4" y="133.6">+3.3V_Ana</text>
<text x="165.3" y="133.6">R218</text>
<text x="165.3" y="136">182R</text>
<text x="273.7" y="136">100N</text>
<text x="285.8" y="133.6">BBY31</text>
<text x="297.8" y="136">C44</text>
<text x="305.1" y="136">6P8</text>
<text x="312.3" y="136">681R</text>
<text x="321.9" y="136">R82</text>
<text x="329.1" y="136">R83</text>
<text x="336.3" y="136">SEL</text>
<text x="56.9" y="143.2">DAC2D2</text>
<text x="56.9" y="138.4">DAC2D0</text>
<text x="56.9" y="140.8">DAC2D1</text>
<text x="67.3" y="141.2">10</text>
<text x="67.3" y="143.6">11</text>
<text x="68.5" y="138.8">9</text>
<text x="72.6" y="139.9">BD0</text>
<text x="72.6" y="142.2">BD1</text>
<text x="87.7" y="139.6">AVDD AVDD</text>
<text x="104.4" y="143.6">46</text>
<text x="122" y="138.4">100N</text>
<text x="141.2" y="138.4">R93</text>
<text x="141.2" y="140.8">2K21</text>
<text x="214" y="142.3">+3.3V_Ana</text>
<text x="235.2" y="140.8">C166</text>
<text x="235.2" y="143.2">100N</text>
<text x="338.8" y="140.8">+3.3V_Ana</text>
<text x="56.9" y="145.6">DAC2D3</text>
<text x="56.9" y="148">DAC2D4</text>
<text x="67.3" y="146">12</text>
<text x="67.3" y="148.4">13</text>
<text x="72.6" y="144.6">BD2</text>
<text x="72.6" y="147.1">BD3</text>
<text x="72.6" y="149.5">BD4</text>
<text x="96.9" y="144.6">BVG</text>
<text x="98.4" y="147.1">BO</text>
<text x="98.4" y="149.5">BO</text>
<text x="104.4" y="146">54</text>
<text x="104.4" y="148.4">55</text>
<text x="143.6" y="148">R85</text>
<text x="150.9" y="148">SEL</text>
<text x="170.1" y="145.6">V12C</text>
<text x="170.1" y="148">MB88346B_12x8bit</text>
<text x="195.9" y="150">+3.3V_Ana</text>
<text x="293" y="145.6">-5V_Ana</text>
<text x="312.3" y="148">681R</text>
<text x="321.9" y="148">R86</text>
<text x="336.4" y="146.3">7</text>
<text x="341.2" y="146.3">8</text>
<text x="370.1" y="149">X2</text>
<text x="56.9" y="150.4">DAC2D5</text>
<text x="56.9" y="152.9">DAC2D6</text>
<text x="56.9" y="155.3">DAC2D7</text>
<text x="67.3" y="150.8">14</text>
<text x="67.3" y="153.2">15</text>
<text x="67.3" y="155.6">16</text>
<text x="72.6" y="151.9">BD5</text>
<text x="72.6" y="154.3">BD6</text>
<text x="81" y="152.9">CXD2307R</text>
<text x="96.8" y="154.3">BRO</text>
<text x="104.4" y="153.2">45</text>
<text x="104.4" y="155.6">41</text>
<text x="167.3" y="153.2">2</text>
<text x="167.3" y="150.8">3</text>
<text x="171.3" y="154.3">AO3</text>
<text x="171.3" y="151.9">AO4</text>
<text x="194.2" y="155.3">R94</text>
<text x="217.8" y="155.6">2</text>
<text x="225.6" y="151.1">7</text>
<text x="230.4" y="151.1">8</text>
<text x="232.8" y="155.1">Disable</text>
<text x="247.2" y="155.3">R89</text>
<text x="328.7" y="150.8">2</text>
<text x="343.6" y="150.2">Disable</text>
<text x="347.7" y="155.6">6</text>
<text x="355.6" y="150.4">R88</text>
<text x="355.6" y="152.9">75R0</text>
<text x="367.2" y="155.6">1</text>
<text x="370.1" y="151.4">BNC</text>
<text x="56.9" y="160.1">DAC2D9</text>
<text x="56.9" y="157.7">DAC2D8</text>
<text x="67.3" y="158.1">17</text>
<text x="67.3" y="160.5">18</text>
<text x="72.6" y="156.7">BD7</text>
<text x="72.6" y="159.1">BD8</text>
<text x="72.6" y="161.5">BD9</text>
<text x="97.1" y="156.7">BVR</text>
<text x="98" y="159.1">BIR</text>
<text x="104.4" y="158.1">38</text>
<text x="143.6" y="160.1">R87</text>
<text x="150.9" y="160.1">10K0</text>
<text x="194.2" y="157.7">10K0</text>
<text x="236.9" y="160.5">6</text>
<text x="247.2" y="157.7">82R5</text>
<text x="264.1" y="157.7">L4</text>
<text x="271.3" y="157.7">2u7</text>
<text x="290.6" y="157.7">L5</text>
<text x="297.8" y="157.7">2u7</text>
<text x="328.7" y="160.5">3</text>
<text x="355.6" y="160.1">0.25%</text>
<text x="40.1" y="162.5">BBDACCLK</text>
<text x="53.6" y="162.5">Sh. 8</text>
<text x="67.3" y="162.9">32</text>
<text x="72.6" y="163.9">BCK</text>
<text x="114.8" y="164.9">R90</text>
<text x="114.8" y="167.3">3K32</text>
<text x="167.3" y="165.3">3</text>
<text x="167.3" y="167.7">4</text>
<text x="170.1" y="162.5">V15C</text>
<text x="171.3" y="166.3">AO3</text>
<text x="177.4" y="162.5">MB88347L_8x8bit</text>
<text x="217.8" y="165.3">3</text>
<text x="228" y="167.3">V18</text>
<text x="247.2" y="167.3">C47</text>
<text x="302.6" y="167.3">C51</text>
<text x="317.3" y="164.7">C52</text>
<text x="326.7" y="167.3">R91</text>
<text x="336.4" y="166.6">4</text>
<text x="338.8" y="162.5">V17</text>
<text x="338.8" y="164.9">AD8041AR</text>
<text x="372.4" y="162.2" transform="rotate(-90 372.4 162.2)">2</text>
<text x="374.9" y="162.2" transform="rotate(-90 374.9 162.2)">3</text>
<text x="377.3" y="162.2" transform="rotate(-90 377.3 162.2)">4</text>
<text x="131.6" y="172.1">C53</text>
<text x="146" y="172.1">R92</text>
<text x="171.3" y="168.7">AO4</text>
<text x="203.9" y="172.1">C54</text>
<text x="215.9" y="172.1">R95</text>
<text x="225.6" y="171.4">4</text>
<text x="228" y="169.7">AD8041AR</text>
<text x="247.2" y="169.7">82P</text>
<text x="264.1" y="169.7">C48</text>
<text x="264.3" y="172.1">68P</text>
<text x="273.7" y="169.7">C49</text>
<text x="273.7" y="172.1">270P</text>
<text x="290.6" y="169.7">C50</text>
<text x="290.6" y="172.1">220P</text>
<text x="302.6" y="169.7">82P</text>
<text x="317.3" y="172.1">68P</text>
<text x="326.7" y="169.7">82R5</text>
<text x="333.9" y="172.1">-5V_Ana</text>
<text x="131.6" y="176.9">100N</text>
<text x="146" y="174.5">1K21</text>
<text x="170.1" y="179.4">R96</text>
<text x="175" y="179.4">10K0</text>
<text x="203.9" y="174.5">330P</text>
<text x="215.9" y="174.5">475R</text>
<text x="237.6" y="179.4">C167</text>
<text x="223.1" y="184.2">-5V_Ana</text>
<text x="237.6" y="181.8">100N</text>
<text x="129.7" y="188">+3.3V_Ana</text>
<text x="184.6" y="189">R97</text>
<text x="184.6" y="191.4">SEL</text>
<text x="138.3" y="196.6">1</text>
<text x="146" y="192.5" transform="rotate(-90 146 192.5)">5</text>
<text x="172.6" y="196.2">R98</text>
<text x="177.4" y="196.2">1K50</text>
<text x="40.1" y="198.6">L7BB2</text>
<text x="52.1" y="198.6">Sh. 13</text>
<text x="138.3" y="201.4">2</text>
<text x="152.6" y="199">4</text>
<text x="146" y="208" transform="rotate(-90 146 208)">3</text>
<text x="148.5" y="205.9">V19</text>
<text x="148.5" y="208.3">NC7SZ00</text>
<text x="146" y="215.5">+5V_DAC</text>
<text x="179.8" y="217.9">R99</text>
<text x="187" y="217.9">33K2</text>
<text x="40.1" y="225.1">+5V_DAC</text>
<text x="52.1" y="225.1">Sh. 11</text>
<text x="59.4" y="222.7">+5V_DAC</text>
<text x="155.7" y="225.1">R344</text>
<text x="162.9" y="225.1">26K7</text>
<text x="182.2" y="227.5">+5V_DAC</text>
<text x="220.7" y="225.1">+5V_DAC</text>
<text x="184.7" y="230.6">8</text>
<text x="40.1" y="234.8">GND</text>
<text x="52.1" y="234.8">Sh. 1,2,3,4,5,6,7,8,9,11,12,13,14,15,17,18</text>
<text x="176.9" y="235.1">2</text>
<text x="195.9" y="239.9">1</text>
<text x="202.2" y="239.6">ADJBB1</text>
<text x="225.6" y="237.2">R345</text>
<text x="225.6" y="239.6">26K7</text>
<text x="40.1" y="244.4">+3.3V_ANA</text>
<text x="53.1" y="244.4">Sh. 11</text>
<text x="56.9" y="242">+3.3V_Ana</text>
<text x="71.4" y="242">TP58</text>
<text x="134" y="242">V15E</text>
<text x="145.3" y="245.8">AO7</text>
<text x="152.6" y="244.8">7</text>
<text x="176.9" y="244.8">3</text>
<text x="232.8" y="244.4">R100</text>
<text x="240" y="244.4">33K2</text>
<text x="40.1" y="249.2">GND_ANA</text>
<text x="52.4" y="249.2">Sh. 8,11</text>
<text x="134" y="251.6">MB88347L_8x8bit</text>
<text x="145.3" y="248.2">AO8</text>
<text x="152.6" y="247.2">10</text>
<text x="175" y="251.6">R101</text>
<text x="184.7" y="250.9">4</text>
<text x="187" y="246.8">V20A</text>
<text x="187.2" y="249.2">TLE2082CD</text>
<text x="40.1" y="256.4">-5V_ANA</text>
<text x="52.1" y="256.4">Sh. 3,4,7,8,11,16,18</text>
<text x="175" y="254">18K2</text>
<text x="227.5" y="254.4">6</text>
<text x="59.4" y="261.3">-5V_Ana</text>
<text x="182.2" y="258.9">-5V_Ana</text>
<text x="246.5" y="259.2">7</text>
<text x="252.1" y="258.9">ADJBB2</text>
<text x="273.7" y="261.3">PROPERTY OF DK-AUDIO A/S</text>
<text x="354.7" y="261.3">ALL RIGHTS STRICTLY RESERVED</text>
<text x="134" y="268.5">V12E</text>
<text x="227.5" y="264">5</text>
<text x="237.6" y="266.1">V20B</text>
<text x="237.6" y="268.5">TLE2082CD</text>
<text x="145.3" y="272.3">AO7</text>
<text x="145.3" y="274.7">AO8</text>
<text x="152.6" y="271.3">6</text>
<text x="152.6" y="273.7">7</text>
<text x="215.9" y="270.9">R102</text>
<text x="215.9" y="273.3">18K2</text>
<text x="134" y="278.1">MB88346B_12x8bit</text>
</g>
<text font-size="1.9" x="317.5" y="280.3">TSC-GBg</text>
</svg>
